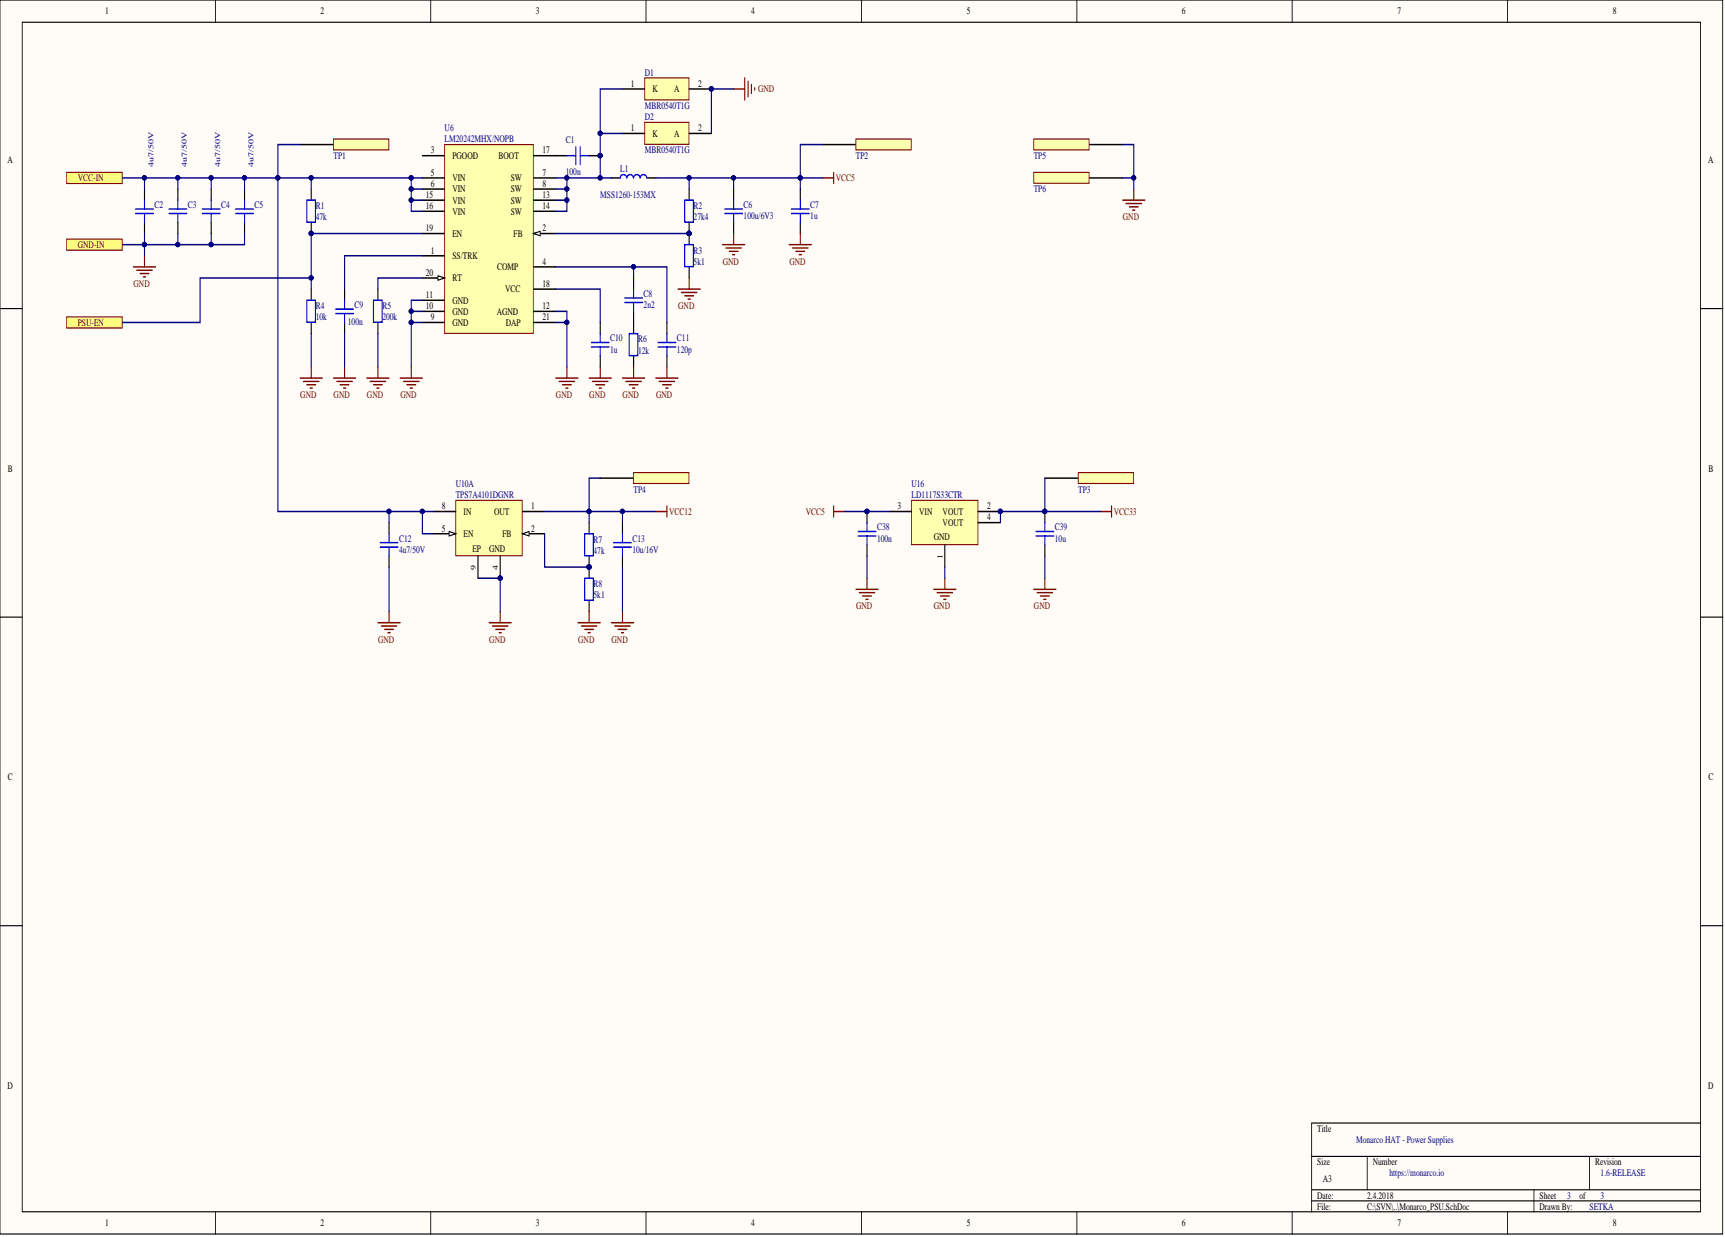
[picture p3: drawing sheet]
<svg xmlns="http://www.w3.org/2000/svg" width="393mm" height="282mm" viewBox="0 0 393 282" stroke-linecap="round" stroke-linejoin="round" font-family="sans-serif">
<g fill="#fffcf8" stroke="#000" stroke-width=".23">
<path d="M0 0h392.8v281.2h-392.8z"/>
<path d="M5.1 5.1h382.6v271h-382.6z"/>
</g>
<g fill="none" stroke="#000" stroke-width=".23">
<path d="M49.1 0v5.1M98.2 0v5.1M147.3 0v5.1M196.4 0v5.1M245.6 0v5.1M294.7 0v5.1M343.7 0v5.1M0 70.3h5.1M387.8 70.3h5.1M0 140.6h5.1M387.8 140.6h5.1M0 210.9h5.1"/>
<path d="M387.8 210.9h5.1M387.8 255.9h-88.7v20.3M49.1 276.2v5M98.2 276.2v5M147.3 276.2v5M196.4 276.2v5M245.6 276.2v5M294.7 276.2v5M299.1 263.5h88.7M299.1 271.1h88.7M299.1 273.6h88.7M311.8 263.5v7.6"/>
<path d="M343.7 276.2v5M349.8 271.1v5.1M362.5 263.5v7.6"/>
</g>
<path d="M101.4 32.9h20.2v43.1h-20.2z" fill="#ffffb0" stroke="#800000" stroke-width=".23"/>
<path d="M121.7 40.5h5M121.7 53.2h5" fill="none" stroke="#000" stroke-width=".29"/>
<path d="M121.7 53.2l1.5-.5v1z" fill="#fffcf8"/>
<path d="M121.7 53.2l1.5-.5v1z" fill="none" stroke="#000" stroke-width=".23"/>
<g fill="none" stroke="#000" stroke-width=".29">
<path d="M96.3 35.5h5.1M96.3 58.3h5.1M96.3 40.5h5.1M96.3 43.1h5.1M96.3 45.6h5.1M96.3 48.1h5.1M96.3 53.2h5.1M121.7 43.1h5M121.7 45.6h5M121.7 48.1h5M96.3 73.5h5.1M96.3 70.9h5.1"/>
<path d="M96.3 68.4h5.1M96.3 63.3h5.1M121.7 60.8h5M121.7 73.5h5M121.7 70.9h5"/>
</g>
<path d="M99.9 62.8l1.5 .5-1.5 .6z" fill="#fffcf8"/>
<path d="M99.9 62.8l1.5 .5-1.5 .6z" fill="none" stroke="#000" stroke-width=".23"/>
<g fill="none" stroke="#000" stroke-width=".29">
<path d="M121.7 35.5h7.6M134.3 35.5h2.6M33 43.1v2.5M33 50.7v2.5M40.6 43.1v2.5M40.6 50.7v2.5M48.2 43.1v2.5M48.2 50.7v2.5M55.8 43.1v2.5M55.8 50.7v2.5M71 43.1v2.5M71 50.7v2.5"/>
<path d="M139.4 40.5h2M147.5 40.5h2M157.1 43.1v2.5M157.1 50.7v5M167.3 43.1v2.5M167.3 50.7v2.5M182.5 43.1v2.5M182.5 50.7v2.5M71 65.9v2.5M71 73.5v2.5M78.6 65.9v2.5M78.6 73.5v2.5"/>
<path d="M86.2 65.9v2.5M86.2 73.5v2.5M121.7 65.9h5M136.9 73.5v2.5M144.5 63.3v2.6M144.5 70.9v5.1M157.1 60.8v2.5M136.9 81.1v2.5M144.5 81.1v2.5"/>
</g>
<g fill="none" stroke="#00f" stroke-width=".29">
<path d="M129.3 35.5h2M131.3 33.5v4M132.3 33.5v4M132.3 35.5h2M30.9 47.6h4.1M30.9 48.7h4.1M33 45.6v2M33 48.7v2M38.5 47.6h4.1M38.5 48.7h4.1M40.6 45.6v2M40.6 48.7v2"/>
<path d="M46.1 47.6h4.1M46.1 48.7h4.1M48.2 45.6v2M48.2 48.7v2M53.7 47.6h4.1M53.7 48.7h4.1M55.8 45.6v2M55.8 48.7v2M70 45.6h1.9v5h-1.9zM142.9 40.5a.74 .74 0 0 0-.7-.7 .74 .74 0 0 0-.8 .7M144.4 40.5a.74 .74 0 0 0-.7-.7 .74 .74 0 0 0-.7 .7M145.9 40.5a.74 .74 0 0 0-.7-.7 .74 .74 0 0 0-.7 .7"/>
<path d="M147.5 40.5a.74 .74 0 0 0-.8-.7 .74 .74 0 0 0-.7 .7M156.1 45.6h2v5h-2zM156.1 55.7h2v5.1h-2zM165.3 47.6h4M165.3 48.7h4M167.3 45.6v2M167.3 48.7v2M180.5 47.6h4M180.5 48.7h4M182.5 45.6v2M182.5 48.7v2M70 68.4h1.9v5h-1.9z"/>
<path d="M76.5 70.4h4.1M76.5 71.5h4.1M78.6 68.4v2M78.6 71.5v2M85.2 68.4h1.9v5h-1.9zM134.8 78h4.1M134.8 79.1h4.1M136.9 76v2M136.9 79.1v2M142.4 67.9h4.1M142.4 68.9h4.1M143.5 76h1.9v5h-1.9z"/>
<path d="M144.5 65.9v2M144.5 68.9v2"/>
</g>
<g fill="none" stroke="#800000" stroke-width=".29">
<path d="M33 58.3v2.5M164.8 55.7h5M165.5 56.5h3.6M166.3 57.3h2M167 58h.5M167.3 53.2v2.5M180 55.7h5M180.7 56.5h3.6M181.5 57.3h2M182.2 58h.5M182.5 53.2v2.5M30.4 60.8h5.1"/>
<path d="M31.2 61.6h3.5M31.9 62.3h2.1M32.7 63.1h.5M154.6 65.9h5.1M155.4 66.6h3.5M156.1 67.4h2.1M156.9 68.2h.5M157.1 63.3v2.6M68.4 86.2h5.1M69.2 86.9h3.5M70 87.7h2M70.7 88.4h.5"/>
<path d="M71 83.6v2.6M76 86.2h5.1M76.8 86.9h3.5M77.6 87.7h2M78.3 88.4h.5M78.6 83.6v2.6M83.6 86.2h5.1M84.4 86.9h3.6M85.2 87.7h2M85.9 88.4h.5M86.2 83.6v2.6M91.2 86.2h5.1"/>
<path d="M92 86.9h3.6M92.8 87.7h2M93.5 88.4h.5M93.8 83.6v2.6M126.7 86.2h5.1M127.5 86.9h3.5M128.3 87.7h2M129 88.4h.5M129.3 83.6v2.6M134.3 86.2h5.1M135.1 86.9h3.5M135.9 87.7h2"/>
<path d="M136.6 88.4h.5M136.9 83.6v2.6M141.9 86.2h5.1M142.7 86.9h3.5M143.5 87.7h2M144.2 88.4h.5M144.5 83.6v2.6"/>
</g>
<g fill="#000080" stroke="#000080" stroke-width=".23">
<circle cx="136.8" cy="35.5" r=".48"/>
<circle cx="157.1" cy="53.2" r=".48"/>
<circle cx="70.9" cy="53.2" r=".48"/>
</g>
<path d="M147 27.9h10.1v5h-10.1z" fill="#ffffb0" stroke="#800000" stroke-width=".23"/>
<path d="M141.9 30.4h5.1M157.1 30.4h5.1" fill="none" stroke="#000" stroke-width=".29"/>
<path d="M147 17.7h10.1v5.1h-10.1z" fill="#ffffb0" stroke="#800000" stroke-width=".23"/>
<path d="M141.9 20.3h5.1M157.1 20.3h5.1M152.1 73.5v2.5M152.1 81.1v2.5" fill="none" stroke="#000" stroke-width=".29"/>
<circle cx="162.2" cy="20.3" r=".48" fill="#000080" stroke="#000080" stroke-width=".23"/>
<path d="M169.8 17.7v5.1M170.6 18.5v3.5M171.3 19.3v2M167.3 20.3h2.5M172.1 20v.5M149.5 86.2h5.1M150.3 86.9h3.6M151.1 87.7h2M151.8 88.4h.5M152.1 83.6v2.6" fill="none" stroke="#800000" stroke-width=".29"/>
<path d="M150.1 78h4M150.1 79.1h4M152.1 76v2M152.1 79.1v2" fill="none" stroke="#00f" stroke-width=".29"/>
<g fill="#ffff80" stroke="#800000" stroke-width=".23">
<path d="M15.2 39.3h12.7v2.5h-12.7z" fill-rule="evenodd"/>
<path d="M15.2 54.5h12.7v2.5h-12.7z" fill-rule="evenodd"/>
</g>
<path d="M187.6 32.9h7.6" fill="none" stroke="#000" stroke-width=".29"/>
<path d="M195.2 31.7h12.6v2.5h-12.6z" fill="#ffffb0" stroke="#800000" stroke-width=".23"/>
<path d="M68.4 32.9h7.6" fill="none" stroke="#000" stroke-width=".29"/>
<path d="M76 31.7h12.7v2.5h-12.7z" fill="#ffffb0" stroke="#800000" stroke-width=".23"/>
<path d="M190.1 39.3v2.5M187.6 40.5h2.5" fill="none" stroke="#800000" stroke-width=".29"/>
<path d="M103.9 114h15.2v12.6h-15.2z" fill="#ffffb0" stroke="#800000" stroke-width=".23"/>
<path d="M119.1 116.6h5.1M119.1 121.6h5.1" fill="none" stroke="#000" stroke-width=".29"/>
<path d="M119.1 121.6l1.5-.5v1z" fill="#fffcf8"/>
<path d="M119.1 121.6l1.5-.5v1z" fill="none" stroke="#000" stroke-width=".23"/>
<path d="M98.9 121.6h5M114.1 126.7v5.1" fill="none" stroke="#000" stroke-width=".29"/>
<circle cx="114" cy="131.7" r=".48" fill="#000080" stroke="#000080" stroke-width=".23"/>
<path d="M102.4 121.1l1.5 .5-1.5 .5z" fill="#fffcf8"/>
<path d="M102.4 121.1l1.5 .5-1.5 .5z" fill="none" stroke="#000" stroke-width=".23"/>
<path d="M88.7 119.1v2.5M98.9 116.6h5M134.3 119.1v2.5M136.9 109h7.6M141.9 119.1v2.5M88.7 126.7v2.5M109 126.7v5.1M134.3 126.7v5.1M134.3 136.8v2.6M141.9 126.7v2.5" fill="none" stroke="#000" stroke-width=".29"/>
<g fill="#000080" stroke="#000080" stroke-width=".23">
<circle cx="114" cy="131.7" r=".48"/>
<circle cx="144.4" cy="60.8" r=".48"/>
<circle cx="129.2" cy="45.6" r=".48"/>
<circle cx="129.2" cy="43.1" r=".48"/>
<circle cx="129.2" cy="40.5" r=".48"/>
<circle cx="136.8" cy="40.5" r=".48"/>
<circle cx="157.1" cy="40.5" r=".48"/>
<circle cx="157.1" cy="53.2" r=".48"/>
<circle cx="40.5" cy="40.5" r=".48"/>
<circle cx="48.1" cy="40.5" r=".48"/>
<circle cx="55.7" cy="40.5" r=".48"/>
<circle cx="93.8" cy="45.6" r=".48"/>
<circle cx="93.8" cy="43.1" r=".48"/>
<circle cx="70.9" cy="40.5" r=".48"/>
<circle cx="70.9" cy="53.2" r=".48"/>
<circle cx="70.9" cy="63.3" r=".48"/>
<circle cx="93.8" cy="40.5" r=".48"/>
<circle cx="167.3" cy="40.5" r=".48"/>
<circle cx="182.5" cy="40.5" r=".48"/>
<circle cx="136.8" cy="30.4" r=".48"/>
<circle cx="136.8" cy="35.5" r=".48"/>
<circle cx="32.9" cy="40.5" r=".48"/>
<circle cx="63.3" cy="40.5" r=".48"/>
<circle cx="134.3" cy="129.2" r=".48"/>
<circle cx="134.3" cy="116.5" r=".48"/>
<circle cx="141.9" cy="116.5" r=".48"/>
<circle cx="96.3" cy="116.5" r=".48"/>
<circle cx="88.7" cy="116.5" r=".48"/>
</g>
<g fill="none" stroke="#800000" stroke-width=".29">
<path d="M149.5 116.6h2.6M152.1 115.3v2.5M88.7 139.4v2.5M114.1 139.4v2.5M134.3 139.4v2.5M141.9 139.4v2.5M86.2 141.9h5M86.9 142.7h3.6M87.7 143.4h2M88.5 144.2h.5M111.5 141.9h5.1M112.3 142.7h3.5"/>
<path d="M113 143.4h2.1M113.8 144.2h.5M131.8 141.9h5.1M132.6 142.7h3.5M133.3 143.4h2M134.1 144.2h.5M139.4 141.9h5.1M140.2 142.7h3.5M140.9 143.4h2.1M141.7 144.2h.5"/>
</g>
<path d="M86.7 123.6h4M86.7 124.7h4M88.7 121.6v2M88.7 124.7v2M133.3 121.6h2v5h-2zM133.3 131.8h2v5h-2zM139.9 123.6h4.1M139.9 124.7h4.1M141.9 121.6v2M141.9 124.7v2" fill="none" stroke="#00f" stroke-width=".29"/>
<g fill="none" stroke="#000080" stroke-width=".29">
<path d="M68.4 32.9h-5v83.7h25.3M141.9 30.4h-5v10.1M141.9 20.3h-5v10.1M187.6 32.9h-5.1v7.6h5.1M27.9 40.5h5.1M40.6 40.5v2.6M48.2 40.5v2.6M55.8 40.5v2.6M71 40.5v2.6M93.8 40.5v7.6h2.5M93.8 45.6h2.5M93.8 43.1h2.5"/>
<path d="M96.3 58.3h-17.7v7.6M96.3 53.2h-25.3v12.7M126.7 40.5h2.6v7.6h-2.6M126.7 45.6h2.6M126.7 43.1h2.6M126.7 53.2h30.4M129.3 40.5h10.1M149.5 40.5h7.6v2.6M157.1 40.5h10.2v2.6M167.3 40.5h15.2v2.6M96.3 63.3h-10.1v2.6M126.7 60.8h17.8v2.5"/>
<path d="M126.7 65.9h10.2v7.6M144.5 60.8h7.6v12.7M96.3 116.6v5h2.6M98.9 116.6h-10.2v2.5M134.3 116.6v2.5M141.9 116.6v2.5M124.2 121.6v7.6h10.1"/>
</g>
<path d="M144.5 107.7h12.6v2.5h-12.6z" fill="#ffffb0" stroke="#800000" stroke-width=".23"/>
<path d="M124.2 116.6h25.3M136.9 109h-2.6v7.6" fill="none" stroke="#000080" stroke-width=".29"/>
<g fill="#000080" stroke="#000080" stroke-width=".23">
<circle cx="134.3" cy="116.5" r=".48"/>
<circle cx="141.9" cy="116.5" r=".48"/>
</g>
<path d="M207.8 114h15.2v10.1h-15.2z" fill="#ffffb0" stroke="#800000" stroke-width=".23"/>
<path d="M197.7 116.6v2.5M202.8 116.6h5M223 116.6h5.1M223 119.1h5.1M238.3 116.6v2.5M238.3 109h7.6M197.7 124.2v2.5M215.4 124.2v5M238.3 124.2v2.5" fill="none" stroke="#000" stroke-width=".29"/>
<g fill="#000080" stroke="#000080" stroke-width=".23">
<circle cx="228.1" cy="116.5" r=".48"/>
<circle cx="197.7" cy="116.5" r=".48"/>
<circle cx="238.2" cy="116.5" r=".48"/>
</g>
<path d="M190.1 115.3v2.5M190.1 116.6h2.5M250.9 116.6h2.6M253.5 115.3v2.5M212.9 134.3h5.1M213.7 135h3.5M214.4 135.8h2.1M215.2 136.6h.5M215.4 131.8v2.5" fill="none" stroke="#800000" stroke-width=".29"/>
<path d="M197.7 119.1v2M238.3 119.1v2M195.7 122.1h4M195.7 121.1h4M197.7 122.1v2.1M236.2 122.1h4.1M236.2 121.1h4.1M238.3 122.1v2.1" fill="none" stroke="#00f" stroke-width=".29"/>
<path d="M192.6 116.6h10.2" fill="none" stroke="#000080" stroke-width=".29"/>
<path d="M245.9 107.7h12.6v2.5h-12.6z" fill="#ffffb0" stroke="#800000" stroke-width=".23"/>
<path d="M96.3 40.5h-63.3v2.6M238.3 109v7.6M250.9 116.6h-22.8v2.5" fill="none" stroke="#000080" stroke-width=".29"/>
<g fill="#000080" stroke="#000080" stroke-width=".23">
<circle cx="228.1" cy="116.5" r=".48"/>
<circle cx="238.2" cy="116.5" r=".48"/>
<circle cx="93.8" cy="40.5" r=".48"/>
<circle cx="70.9" cy="40.5" r=".48"/>
<circle cx="63.3" cy="40.5" r=".48"/>
<circle cx="55.7" cy="40.5" r=".48"/>
<circle cx="48.1" cy="40.5" r=".48"/>
<circle cx="40.5" cy="40.5" r=".48"/>
<circle cx="32.9" cy="40.5" r=".48"/>
</g>
<path d="M248.4 32.9h7.6" fill="none" stroke="#000" stroke-width=".29"/>
<path d="M235.7 31.7h12.6v2.5h-12.6z" fill="#ffffb0" stroke="#800000" stroke-width=".23"/>
<path d="M248.4 40.5h7.6" fill="none" stroke="#000" stroke-width=".29"/>
<path d="M235.7 39.3h12.6v2.5h-12.6z" fill="#ffffb0" stroke="#800000" stroke-width=".23"/>
<g fill="none" stroke="#800000" stroke-width=".29">
<path d="M256 45.6h5.1M256.8 46.4h3.5M257.5 47.1h2M258.3 47.9h.5M258.5 43.1v2.5M195.2 134.3h5M195.9 135h3.6M196.7 135.8h2M197.4 136.6h.6M197.7 131.8v2.5M235.7 134.3h5.1M236.5 135h3.5"/>
<path d="M237.2 135.8h2.1M238 136.6h.5M238.3 131.8v2.5"/>
</g>
<g fill="none" stroke="#000080" stroke-width=".29">
<path d="M167.3 20.3h-5.1v10.1M256 32.9h2.5v10.2M27.9 55.7h5.1v2.6M33 53.2v2.5h7.6v-2.5M48.2 53.2v2.5h-7.6M55.8 53.2v2.5h-7.6M256 40.5h2.5M71 76v7.6M78.6 76v7.6M86.2 76v7.6M96.3 73.5h-2.5v10.1M96.3 70.9h-2.5v2.6"/>
<path d="M96.3 68.4h-2.5v2.5M126.7 70.9h2.6v12.7M126.7 73.5h2.6M88.7 129.2v10.2M109 131.8h5.1v7.6M141.9 129.2v10.2M197.7 126.7v5.1M215.4 129.2v2.6M238.3 126.7v5.1"/>
</g>
<g fill="#000080" stroke="#000080" stroke-width=".23">
<circle cx="258.5" cy="40.5" r=".48"/>
<circle cx="162.2" cy="20.3" r=".48"/>
<circle cx="114" cy="131.7" r=".48"/>
<circle cx="93.8" cy="73.5" r=".48"/>
<circle cx="93.8" cy="70.9" r=".48"/>
<circle cx="129.2" cy="73.5" r=".48"/>
<circle cx="32.9" cy="55.7" r=".48"/>
<circle cx="40.5" cy="55.7" r=".48"/>
<circle cx="48.1" cy="55.7" r=".48"/>
</g>
<path d="M15.2 72.2h12.7v2.5h-12.7z" fill-rule="evenodd" fill="#ffff80" stroke="#800000" stroke-width=".23"/>
<path d="M71 63.3h-25.4v10.2h-17.7" fill="none" stroke="#000080" stroke-width=".29"/>
<circle cx="70.9" cy="63.3" r=".48" fill="#000080" stroke="#000080" stroke-width=".23"/>
<g font-size="2.3">
<text x="24" y="3.3">1</text>
<text x="73.1" y="3.3">2</text>
<text x="122.2" y="3.3">3</text>
<text x="171.3" y="3.3">4</text>
<text x="220.4" y="3.3">5</text>
<text x="269.5" y="3.3">6</text>
<text x="318.6" y="3.3">7</text>
<text x="367.7" y="3.3">8</text>
<text x="143.8" y="19.8">1</text>
<text x="148.8" y="21">K</text>
<text x="153.7" y="21">A</text>
<text x="159.2" y="19.8">2</text>
<text x="143.8" y="29.9">1</text>
<text x="159.2" y="29.9">2</text>
<text x="98.2" y="35">3</text>
<text x="123.7" y="35">17</text>
<text x="148.8" y="31.2">K</text>
<text x="153.7" y="31.2">A</text>
<text x="1.7" y="37.2">A</text>
<text x="98.2" y="40">5</text>
<text x="103.2" y="41.3">VIN</text>
<text x="103.2" y="36.2">PGOOD</text>
<text x="113.7" y="36.2">BOOT</text>
<text x="116.5" y="41.3">SW</text>
<text x="123.7" y="40">7</text>
<text x="389.5" y="37.2">A</text>
<text x="97.1" y="45.1">15</text>
<text x="97.1" y="47.6">16</text>
<text x="98.2" y="42.6">6</text>
<text x="103.2" y="43.8">VIN</text>
<text x="103.2" y="46.4">VIN</text>
<text x="116.5" y="43.8">SW</text>
<text x="116.5" y="46.4">SW</text>
<text x="123.7" y="42.6">8</text>
<text x="123.7" y="45.1">13</text>
<text x="123.7" y="47.6">14</text>
<text x="97.1" y="52.7">19</text>
<text x="103.2" y="48.9">VIN</text>
<text x="103.2" y="54">EN</text>
<text x="116.5" y="48.9">SW</text>
<text x="117.1" y="54">FB</text>
<text x="123.7" y="52.7">2</text>
<text x="98.2" y="57.8">1</text>
<text x="103.2" y="59">SS/TRK</text>
<text x="97.1" y="62.8">20</text>
<text x="103.2" y="64.1">RT</text>
<text x="113.4" y="61.6">COMP</text>
<text x="123.7" y="60.3">4</text>
<text x="123.7" y="65.4">18</text>
<text x="97.1" y="70.4">10</text>
<text x="97.1" y="67.9">11</text>
<text x="103.2" y="71.7">GND</text>
<text x="103.2" y="69.2">GND</text>
<text x="113.3" y="71.7">AGND</text>
<text x="115.2" y="66.6">VCC</text>
<text x="123.7" y="70.4">12</text>
<text x="98.2" y="73">9</text>
<text x="103.2" y="74.2">GND</text>
<text x="115.3" y="74.2">DAP</text>
<text x="123.7" y="73">21</text>
<text x="1.8" y="107.5">B</text>
<text x="389.6" y="107.5">B</text>
<text x="100.8" y="116">8</text>
<text x="105.7" y="117.3">IN</text>
<text x="112.7" y="117.3">OUT</text>
<text x="121.2" y="116">1</text>
<text x="204.7" y="116">3</text>
<text x="209.6" y="117.3">VIN</text>
<text x="214.9" y="117.3">VOUT</text>
<text x="214.9" y="119.8">VOUT</text>
<text x="225.1" y="116">2</text>
<text x="225.1" y="118.6">4</text>
<text x="100.8" y="121.1">5</text>
<text x="105.7" y="122.4">EN</text>
<text x="107.7" y="125.7">EP</text>
<text x="111.5" y="125.7">GND</text>
<text x="114.6" y="122.4">FB</text>
<text x="121.2" y="121.1">2</text>
<text x="212.9" y="123.1">GND</text>
<text x="1.8" y="177.8">C</text>
<text x="389.6" y="177.8">C</text>
<text x="1.7" y="248.1">D</text>
<text x="389.5" y="248.1">D</text>
<text x="300.4" y="257.9">Title</text>
<text x="300.4" y="265.5">Size</text>
<text x="301.6" y="269.3">A3</text>
<text x="313" y="265.5">Number</text>
<text x="363.7" y="265.5">Revision</text>
<text x="300.4" y="273.1">Date:</text>
<text x="300.4" y="275.7">File:</text>
<text x="311.8" y="273.1">2.4.2018</text>
<text x="311.8" y="275.7">C:\SVN\..\Monarco_PSU.SchDoc</text>
<text x="351" y="273.1">Sheet</text>
<text x="351" y="275.7">Drawn By:</text>
<text x="360.1" y="273.1">of</text>
<text x="24" y="279.5">1</text>
<text x="73.1" y="279.5">2</text>
<text x="122.2" y="279.5">3</text>
<text x="171.3" y="279.5">4</text>
<text x="220.4" y="279.5">5</text>
<text x="269.5" y="279.5">6</text>
<text x="318.6" y="279.5">7</text>
<text x="367.7" y="279.5">8</text>
</g>
<g font-size="2.3" fill="#000080">
<text x="147" y="17.2">D1</text>
<text x="101.4" y="29.9">U6</text>
<text x="147" y="27.4">D2</text>
<text x="147" y="24.8">MBR0540T1G</text>
<text x="101.4" y="32.4">LM20242MHX/NOPB</text>
<text x="129" y="32.7">C1</text>
<text x="147" y="35">MBR0540T1G</text>
<text x="76" y="36.2">TP1</text>
<text x="129" y="39.8">100n</text>
<text x="141.4" y="39.3">L1</text>
<text x="195.2" y="36.2">TP2</text>
<text x="235.7" y="36.2">TP5</text>
<text x="35.2" y="47.4">C2</text>
<text x="42.8" y="47.4">C3</text>
<text x="50.4" y="47.4">C4</text>
<text x="58" y="47.4">C5</text>
<text x="72" y="47.6">R1</text>
<text x="136.9" y="45.1">MSS1260-153MX</text>
<text x="158.2" y="47.6">R2</text>
<text x="169.6" y="47.4">C6</text>
<text x="184.8" y="47.4">C7</text>
<text x="235.7" y="43.8">TP6</text>
<text x="72" y="50.2">47k</text>
<text x="158.2" y="50.2">27k4</text>
<text x="169.6" y="49.9">100u/6V3</text>
<text x="184.8" y="49.9">1u</text>
<text x="158.2" y="57.8">R3</text>
<text x="158.2" y="60.3">5k1</text>
<text x="72" y="70.4">R4</text>
<text x="80.9" y="70.2">C9</text>
<text x="87.2" y="70.4">R5</text>
<text x="146.8" y="70.2">2n2</text>
<text x="146.8" y="67.7">C8</text>
<text x="72" y="73">10k</text>
<text x="79.3" y="74">100n</text>
<text x="87.2" y="73">200k</text>
<text x="139.2" y="77.8">C10</text>
<text x="154.4" y="77.8">C11</text>
<text x="139.2" y="80.3">1u</text>
<text x="145.5" y="80.6">12k</text>
<text x="145.5" y="78">R6</text>
<text x="154.4" y="80.3">120p</text>
<text x="103.9" y="111">U10A</text>
<text x="103.9" y="113.5">TPS7A4101DGNR</text>
<text x="144.5" y="112.2">TP4</text>
<text x="207.8" y="111">U16</text>
<text x="207.8" y="113.5">LD1117S33CTR</text>
<text x="245.9" y="112.2">TP3</text>
<text x="91" y="125.9">4u7/50V</text>
<text x="91" y="123.4">C12</text>
<text x="135.3" y="123.6">R7</text>
<text x="144.2" y="125.9">10u/16V</text>
<text x="144.2" y="123.4">C13</text>
<text x="200" y="123.4">100n</text>
<text x="200" y="120.9">C38</text>
<text x="240.5" y="123.4">10u</text>
<text x="240.5" y="120.9">C39</text>
<text x="135.3" y="126.2">47k</text>
<text x="135.3" y="136.3">5k1</text>
<text x="135.3" y="133.8">R8</text>
<text x="309.2" y="260.5">Monarco HAT - Power Supplies</text>
<text x="316.8" y="268.1">https://monarco.io</text>
<text x="365" y="268.1">1.6-RELEASE</text>
<text x="357.4" y="273.1">3</text>
<text x="362.5" y="275.7">SETKA</text>
<text x="365" y="273.1">3</text>
</g>
<g font-size="2.3" fill="#800000">
<text x="172.9" y="21">GND</text>
<text x="17.7" y="41.3">VCC-IN</text>
<text x="190.6" y="41.3">VCC5</text>
<text x="256" y="50.2">GND</text>
<text x="17.7" y="56.5">GND-IN</text>
<text x="30.5" y="65.4">GND</text>
<text x="164.8" y="60.3">GND</text>
<text x="180" y="60.3">GND</text>
<text x="154.7" y="70.4">GND</text>
<text x="17.7" y="74.2">PSU-EN</text>
<text x="68.5" y="90.7">GND</text>
<text x="76.1" y="90.7">GND</text>
<text x="83.7" y="90.7">GND</text>
<text x="91.3" y="90.7">GND</text>
<text x="126.8" y="90.7">GND</text>
<text x="134.4" y="90.7">GND</text>
<text x="142" y="90.7">GND</text>
<text x="149.6" y="90.7">GND</text>
<text x="152.6" y="117.3">VCC12</text>
<text x="183.8" y="117.3">VCC5</text>
<text x="254" y="117.3">VCC33</text>
<text x="195.2" y="138.9">GND</text>
<text x="213" y="138.9">GND</text>
<text x="235.8" y="138.9">GND</text>
<text x="86.2" y="146.5">GND</text>
<text x="111.6" y="146.5">GND</text>
<text x="131.8" y="146.5">GND</text>
<text x="139.4" y="146.5">GND</text>
</g>
<g font-size="1.7" fill="#000080">
<text x="35" y="38" transform="rotate(-90 35 38)">4u7/50V</text>
<text x="42.6" y="38" transform="rotate(-90 42.6 38)">4u7/50V</text>
<text x="50.2" y="38" transform="rotate(-90 50.2 38)">4u7/50V</text>
<text x="57.8" y="38" transform="rotate(-90 57.8 38)">4u7/50V</text>
</g>
<g font-size="1.7">
<text x="108.5" y="129.9" transform="rotate(-90 108.5 129.9)">9</text>
<text x="113.6" y="129.9" transform="rotate(-90 113.6 129.9)">4</text>
<text x="214.9" y="127.3" transform="rotate(-90 214.9 127.3)">1</text>
</g>
</svg>
